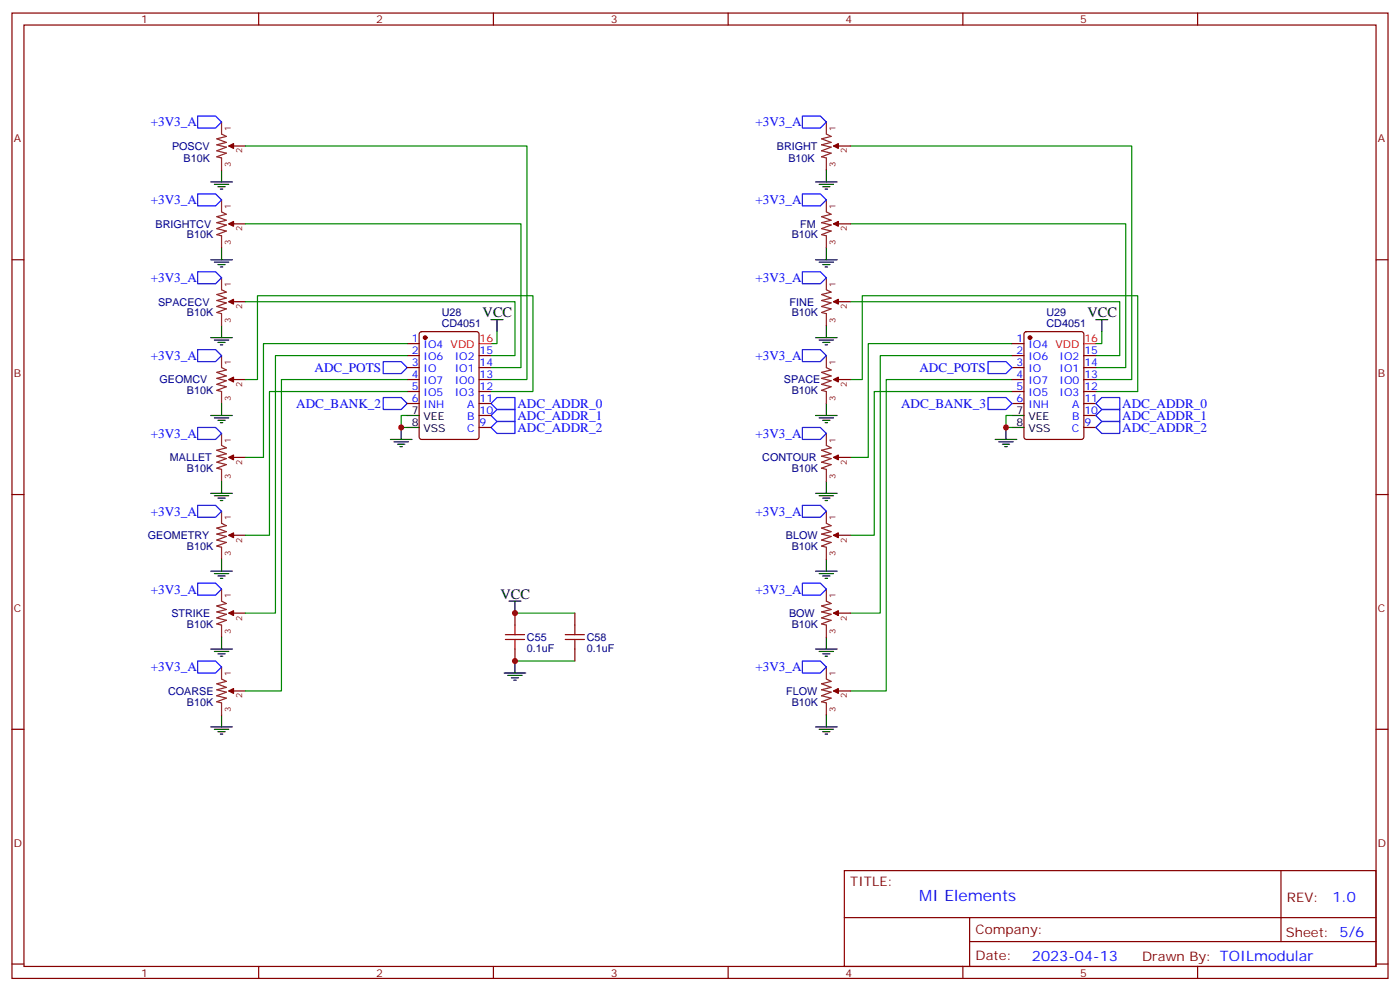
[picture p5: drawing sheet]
<svg xmlns="http://www.w3.org/2000/svg" width="412mm" height="292mm" viewBox="0 0 412 292" stroke-linecap="round" stroke-linejoin="round" font-family="sans-serif">
<g fill="none" stroke="#870000" stroke-width=".35">
<path d="M3.5 3.8h405.4v284.4h-405.4zM7.1 7.4h398.2v277.3h-398.2zM76.2 3.8v3.6M145.3 3.8v3.6M214.5 3.8v3.6M283.6 3.8v3.6M352.8 3.8v3.6M68.8 43h3.5M246.9 43h3.6M3.5 76.5h3.6M68.8 65.9h3.5M246.9 65.9h3.6"/>
<path d="M405.3 76.5h3.6M68.8 88.9h3.5M123.7 97.9l.5-.2h16.2l.7 .4v30.6l-.5 .7h-16.4l-.7-.4v-30.6zM246.9 88.9h3.6M301.9 97.9l.4-.2h16.3l.6 .4 .1 30.6-.5 .7h-16.5l-.6-.4-.1-30.6zM68.8 111.8h3.5M119.9 111.8h3.6M119.9 101.2h3.6M119.9 104.7h3.6M119.9 108.3h3.6M119.9 115.3h3.6M119.9 118.9h3.6"/>
<path d="M141.1 111.8h3.5M141.1 104.7h3.5M141.1 108.3h3.5M141.1 115.3h3.5M141.1 118.9h3.5M246.9 111.8h3.6M298.1 111.8h3.5M298.1 101.2h3.5M298.1 104.7h3.5M298.1 108.3h3.5M298.1 115.3h3.5M298.1 118.9h3.5"/>
<path d="M319.3 111.8h3.5M319.3 104.7h3.5M319.3 108.3h3.5M319.3 115.3h3.5M319.3 118.9h3.5M68.8 134.7h3.5M141.1 125.9h3.5M141.1 122.4h3.5M246.9 134.7h3.6M319.3 125.9h3.5M319.3 122.4h3.5M3.5 145.7h3.6"/>
<path d="M68.8 157.7h3.5M246.9 157.7h3.6M405.3 145.7h3.6M68.8 180.6h3.5M151.7 180.6v3.5M151.7 191.2v3.5M169.3 180.6v3.5M169.3 191.2v3.5M246.9 180.6h3.6M3.5 214.8h3.6M68.8 203.5h3.5M246.9 203.5h3.6"/>
<path d="M405.3 214.8h3.6M248.7 256.4h156.6v28.3h-156.6zM377.3 256.5v20.8M248.7 270.3h156.5M285.6 277.3h119.6M285.6 270.3v14.1M3.5 284h3.6M76.2 284.7v3.5M145.3 284.7v3.5M214.5 284.7v3.5M283.6 284.7v3.5M352.8 284.7v3.5"/>
<path d="M405.3 284h3.6"/>
</g>
<g fill="none" stroke="#00f" stroke-width=".35">
<path d="M58.2 34.2h5.3l1.8 1.7-1.8 1.8h-5.3zM236.4 34.2h5.3l1.7 1.7-1.7 1.8h-5.3zM58.2 57.1h5.3l1.8 1.8-1.8 1.7h-5.3zM236.4 57.1h5.3l1.7 1.8-1.7 1.7h-5.3zM58.2 80h5.3l1.8 1.8-1.8 1.8h-5.3zM236.4 80h5.3l1.7 1.8-1.7 1.8h-5.3zM58.2 103h5.3l1.8 1.7-1.8 1.8h-5.3zM112.9 106.5h5.3l1.7 1.8-1.7 1.7h-5.3zM112.9 117.1h5.3l1.7 1.8-1.7 1.7h-5.3zM144.6 118.9l1.8-1.8h5.3v3.5h-5.3zM236.4 103h5.3l1.7 1.7-1.7 1.8h-5.3zM291 117.1h5.3l1.8 1.8-1.8 1.7h-5.3z"/>
<path d="M291 106.5h5.3l1.8 1.8-1.8 1.7h-5.3zM322.8 118.9l1.8-1.8h5.2v3.5h-5.2zM58.2 125.9h5.3l1.8 1.8-1.8 1.7h-5.3zM144.6 125.9l1.8-1.8h5.3v3.6h-5.3zM146.4 120.6h5.3v3.5h-5.3l-1.8-1.7zM236.4 125.9h5.3l1.7 1.8-1.7 1.7h-5.3zM322.8 122.4l1.8-1.8h5.2v3.5h-5.2zM322.8 125.9l1.8-1.8h5.2v3.6h-5.2zM58.2 148.8h5.3l1.8 1.8-1.8 1.8h-5.3zM236.4 148.8h5.3l1.7 1.8-1.7 1.8h-5.3zM58.2 171.8h5.3l1.8 1.7-1.8 1.8h-5.3zM236.4 171.8h5.3l1.7 1.7-1.7 1.8h-5.3z"/>
<path d="M58.2 194.7h5.3l1.8 1.8-1.8 1.7h-5.3zM236.4 194.7h5.3l1.7 1.8-1.7 1.7h-5.3z"/>
</g>
<g fill="none" stroke="#008700" stroke-width=".35">
<path d="M72.3 43h82.9v68.8h-10.6M250.5 43h82.9v68.8h-10.6M72.3 65.9h81.2v42.4h-8.9M250.5 65.9h81.1v42.4h-8.8M72.3 88.9h79.4v15.8h-7.1M146.4 97.7v3.5h-1.8M250.5 88.9h79.3v15.8h-7M324.6 97.7v3.5h-1.8M72.3 111.8h3.5v-24.7h81.2v28.2h-12.4M119.9 101.2h-42.3v33.5h-5.3M119.9 115.3h-40.5v42.4h-7.1M119.9 104.7h-38.8v75.9h-8.8"/>
<path d="M119.9 111.8h-37v91.7h-10.6M250.5 111.8h3.5v-24.7h81.1v28.2h-12.3M298.1 111.8h-37v91.7h-10.6M298.1 104.7h-38.8v75.9h-8.8M298.1 115.3h-40.6v42.4h-7M298.1 101.2h-42.3v33.5h-5.3M119.9 122.4h-1.7v3.5h1.7M298.1 122.4h-1.8v3.5h1.8M151.7 194.7h17.6M151.7 180.6h17.6"/>
</g>
<g fill="none" stroke="#000" stroke-width=".35">
<path d="M62.1 53.6h6.3M63.1 54.3h4.3M64.2 55h2.1M64.9 55.7h.7M65.3 50.1v3.5M240.2 53.6h6.4M241.3 54.3h4.2M242.4 55h2.1M243.1 55.7h.7M243.4 50.1v3.5M62.1 76.5h6.3M63.1 77.2h4.3"/>
<path d="M64.2 77.9h2.1M64.9 78.6h.7M65.3 73v3.5M240.2 76.5h6.4M241.3 77.2h4.2M242.4 77.9h2.1M243.1 78.6h.7M243.4 73v3.5M62.1 99.4h6.3M65.3 95.9v3.5M144.6 94.2h3.6M146.4 94.2v3.5"/>
<path d="M240.2 99.4h6.4M243.4 95.9v3.5M322.8 94.2h3.5M324.6 94.2v3.5M63.1 100.2h4.3M64.2 100.9h2.1M64.9 101.6h.7M65.3 118.9v3.5M241.3 100.2h4.2M242.4 100.9h2.1M243.1 101.6h.7M243.4 118.9v3.5"/>
<path d="M62.1 122.4h6.3M63.1 123.1h4.3M64.2 123.8h2.1M64.9 124.5h.7M115 129.4h6.4M116.1 130.1h4.2M117.1 130.8h2.1M117.8 131.6h.7M118.2 125.9v3.5M119.9 122.4h3.6M119.9 125.9h3.6M240.2 122.4h6.4"/>
<path d="M241.3 123.1h4.2M242.4 123.8h2.1M243.1 124.5h.7M293.2 129.4h6.3M294.2 130.1h4.2M295.3 130.8h2.1M296 131.6h.7M296.3 125.9v3.5M298.1 122.4h3.5M298.1 125.9h3.5M62.1 145.3h6.3M63.1 146h4.3"/>
<path d="M64.2 146.7h2.1M64.9 147.4h.7M65.3 141.8v3.5M240.2 145.3h6.4M241.3 146h4.2M242.4 146.7h2.1M243.1 147.4h.7M243.4 141.8v3.5M62.1 168.2h6.3M63.1 168.9h4.3M64.2 169.7h2.1M64.9 170.4h.7"/>
<path d="M65.3 164.7v3.5M149.9 177.1h3.6M151.7 177.1v3.5M240.2 168.2h6.4M241.3 168.9h4.2M242.4 169.7h2.1M243.1 170.4h.7M243.4 164.7v3.5M62.1 191.2h6.3M63.1 191.9h4.3M64.2 192.6h2.1M64.9 193.3h.7"/>
<path d="M65.3 187.6v3.6M148.5 198.2h6.4M149.6 198.9h4.2M150.6 199.6h2.2M151.7 194.7v3.5M240.2 191.2h6.4M241.3 191.9h4.2M242.4 192.6h2.1M243.1 193.3h.7M243.4 187.6v3.6M62.1 214.1h6.3M63.1 214.8h4.3"/>
<path d="M64.2 215.5h2.1M64.9 216.2h.7M65.3 210.6v3.5M151.3 200.3h.7M240.2 214.1h6.4M241.3 214.8h4.2M242.4 215.5h2.1M243.1 216.2h.7M243.4 210.6v3.5"/>
</g>
<g fill="none" stroke="#8c2424" stroke-width=".35">
<path d="M65.3 35.9v3.6l1.4 .7-2.8 .7 2.8 1-2.8 .8 2.8 .7-2.8 1 2.8 .7-2.8 1.1 1.4 .3v3.6M243.4 35.9v3.6l1.4 .7-2.8 .7 2.8 1-2.8 .8 2.8 .7-2.8 1 2.8 .7-2.8 1.1 1.4 .3v3.6M65.3 58.9v3.5l1.4 .7-2.8 .7 2.8 1.1-2.8 .7 2.8 .7-2.8 1 2.8 .8-2.8 1 1.4 .4v3.5M67.4 43h1.4M243.4 58.9v3.5l1.4 .7-2.8 .7 2.8 1.1-2.8 .7 2.8 .7-2.8 1 2.8 .8-2.8 1 1.4 .4v3.5M245.5 43h1.4M67.4 65.9h1.4M245.5 65.9h1.4M65.3 81.8v3.5l1.4 .7-2.8 .7 2.8 1.1-2.8 .7 2.8 .7-2.8 1.1 2.8 .7-2.8 1 1.4 .4v3.5M67.4 88.9h1.4M243.4 81.8v3.5l1.4 .7-2.8 .7 2.8 1.1-2.8 .7 2.8 .7-2.8 1.1 2.8 .7-2.8 1 1.4 .4v3.5M245.5 88.9h1.4"/>
<path d="M65.3 104.7v3.6l1.4 .7-2.8 .7 2.8 1-2.8 .7 2.8 .7-2.8 1.1 2.8 .7-2.8 1.1 1.4 .3v3.6M67.4 111.8h1.4M243.4 104.7v3.6l1.4 .7-2.8 .7 2.8 1-2.8 .7 2.8 .7-2.8 1.1 2.8 .7-2.8 1.1 1.4 .3v3.6M245.5 111.8h1.4M65.3 127.7v3.5l1.4 .7-2.8 .7 2.8 1.1-2.8 .7 2.8 .7-2.8 1 2.8 .7-2.8 1.1 1.4 .4v3.5M67.4 134.7h1.4M243.4 127.7v3.5l1.4 .7-2.8 .7 2.8 1.1-2.8 .7 2.8 .7-2.8 1 2.8 .7-2.8 1.1 1.4 .4v3.5M245.5 134.7h1.4M65.3 150.6v3.5l1.4 .7-2.8 .7 2.8 1.1-2.8 .7 2.8 .7-2.8 1.1 2.8 .7-2.8 1 1.4 .4v3.5M67.4 157.7h1.4M243.4 150.6v3.5l1.4 .7-2.8 .7 2.8 1.1-2.8 .7 2.8 .7-2.8 1.1 2.8 .7-2.8 1 1.4 .4v3.5M245.5 157.7h1.4"/>
<path d="M65.3 173.5v3.6l1.4 .7-2.8 .7 2.8 1-2.8 .7 2.8 .7-2.8 1.1 2.8 .7-2.8 1.1 1.4 .3v3.5M243.4 173.5v3.6l1.4 .7-2.8 .7 2.8 1-2.8 .7 2.8 .7-2.8 1.1 2.8 .7-2.8 1.1 1.4 .3v3.5M65.3 196.5v3.5l1.4 .7-2.8 .7 2.8 1.1-2.8 .7 2.8 .7-2.8 1 2.8 .7-2.8 1.1 1.4 .3v3.6M67.4 180.6h1.4M243.4 196.5v3.5l1.4 .7-2.8 .7 2.8 1.1-2.8 .7 2.8 .7-2.8 1 2.8 .7-2.8 1.1 1.4 .3v3.6M245.5 180.6h1.4M67.4 203.5h1.4M245.5 203.5h1.4"/>
</g>
<g fill="#870000" stroke="#870000" stroke-width=".35">
<path d="M67.4 180.6l1.4-.7v1.4z"/>
<path d="M67.4 157.7l1.4-.7v1.4z"/>
<path d="M67.4 134.7l1.4-.7v1.4z"/>
<path d="M67.4 111.8l1.4-.7v1.4z"/>
<path d="M67.4 88.9l1.4-.7v1.4z"/>
<path d="M67.4 65.9l1.4-.7v1.4z"/>
<path d="M67.4 43l1.4-.7v1.4z"/>
<path d="M67.4 203.5l1.4-.7v1.4z"/>
<path d="M245.5 203.5l1.4-.7v1.4z"/>
<path d="M245.5 43l1.4-.7v1.4z"/>
<path d="M245.5 65.9l1.4-.7v1.4z"/>
<path d="M245.5 88.9l1.4-.7v1.4z"/>
<path d="M245.5 111.8l1.4-.7v1.4z"/>
<path d="M245.5 134.7l1.4-.7v1.4z"/>
<path d="M245.5 157.7l1.4-.7v1.4z"/>
<path d="M245.5 180.6l1.4-.7v1.4z"/>
<circle cx="125.2" cy="99.4" r=".53"/>
<circle cx="303.4" cy="99.4" r=".53"/>
</g>
<path d="M141.1 101.2h3.5M319.3 101.2h3.5" fill="none" stroke="#f00" stroke-width=".35"/>
<path d="M148.9 188.3h5.6M148.9 186.9h5.6M151.7 184.1v2.8M151.7 188.3v2.9M166.5 188.3h5.7M166.5 186.9h5.7M169.3 184.1v2.8M169.3 188.3v2.9" fill="none" stroke="#a10000" stroke-width=".35"/>
<g fill="#c00">
<circle cx="151.7" cy="194.7" r=".88"/>
<circle cx="151.7" cy="180.6" r=".88"/>
<circle cx="118.2" cy="125.9" r=".88"/>
<circle cx="296.3" cy="125.9" r=".88"/>
</g>
<text font-size="4.6" fill="#00f" x="270.8" y="265.5">MI Elements</text>
<g font-size="4.2">
<text x="142.2" y="93.5">VCC</text>
<text x="320.3" y="93.5">VCC</text>
<text x="147.5" y="176.4">VCC</text>
</g>
<g font-size="4.2" fill="#00f">
<text x="392.5" y="265.7">1.0</text>
<text x="304" y="283.1">2023-04-13</text>
</g>
<g font-size="3.9" fill="#00f">
<text x="44.4" y="37.2">+3V3_A</text>
<text x="222.5" y="37.2">+3V3_A</text>
<text x="44.4" y="60.2">+3V3_A</text>
<text x="222.5" y="60.2">+3V3_A</text>
<text x="44.4" y="83.1">+3V3_A</text>
<text x="222.5" y="83.1">+3V3_A</text>
<text x="44.4" y="106">+3V3_A</text>
<text x="222.5" y="106">+3V3_A</text>
<text x="92.7" y="109.5">ADC_POTS</text>
<text x="270.8" y="109.5">ADC_POTS</text>
<text x="87.3" y="120.1">ADC_BANK_2</text>
<text x="152.4" y="123.7">ADC_ADDR_1</text>
<text x="152.4" y="120.1">ADC_ADDR_0</text>
<text x="265.4" y="120.1">ADC_BANK_3</text>
<text x="330.6" y="120.1">ADC_ADDR_0</text>
<text x="330.6" y="123.7">ADC_ADDR_1</text>
<text x="44.4" y="129">+3V3_A</text>
<text x="152.4" y="127.2">ADC_ADDR_2</text>
<text x="222.5" y="129">+3V3_A</text>
<text x="330.6" y="127.2">ADC_ADDR_2</text>
<text x="44.4" y="151.9">+3V3_A</text>
<text x="222.5" y="151.9">+3V3_A</text>
<text x="44.4" y="174.8">+3V3_A</text>
<text x="222.5" y="174.8">+3V3_A</text>
<text x="44.4" y="197.7">+3V3_A</text>
<text x="222.5" y="197.7">+3V3_A</text>
</g>
<g font-size="3.9" fill="#800">
<text x="250.5" y="261">TITLE:</text>
<text x="379.1" y="265.7">REV:</text>
<text x="287.4" y="275.2">Company:</text>
<text x="378.7" y="275.8">Sheet: 5/6</text>
<text x="287.4" y="282.9">Date:</text>
<text x="336.4" y="283">Drawn By: TOILmodular</text>
</g>
<g font-size="3.2" fill="#800">
<text x="41.6" y="6.8">1</text>
<text x="110.8" y="6.8">2</text>
<text x="179.9" y="6.8">3</text>
<text x="249.1" y="6.8">4</text>
<text x="318.2" y="6.8">5</text>
<text x="4.1" y="41.9">A</text>
<text x="405.9" y="41.9">A</text>
<text x="4.1" y="111.1">B</text>
<text x="405.9" y="111.1">B</text>
<text x="4.1" y="180.2">C</text>
<text x="405.9" y="180.2">C</text>
<text x="4.1" y="249.4">D</text>
<text x="405.9" y="249.4">D</text>
<text x="41.6" y="287.7">1</text>
<text x="110.8" y="287.7">2</text>
<text x="179.9" y="287.7">3</text>
<text x="249.1" y="287.7">4</text>
<text x="318.2" y="287.7">5</text>
</g>
<g font-size="3.2" fill="#000080">
<text x="50.7" y="44.1">POSCV</text>
<text x="54.1" y="47.7">B10K</text>
<text x="228.8" y="44.1">BRIGHT</text>
<text x="232.3" y="47.7">B10K</text>
<text x="45.8" y="67.1">BRIGHTCV</text>
<text x="55.1" y="70.2">B10K</text>
<text x="233.2" y="70.2">B10K</text>
<text x="235.7" y="67.1">FM</text>
<text x="46.6" y="90">SPACECV</text>
<text x="232.6" y="90">FINE</text>
<text x="55.1" y="93.2">B10K</text>
<text x="130.1" y="93">U28</text>
<text x="233.2" y="93.2">B10K</text>
<text x="308.3" y="93">U29</text>
<text x="130.1" y="96.3">CD4051</text>
<text x="308.3" y="96.3">CD4051</text>
<text x="47" y="112.9">GEOMCV</text>
<text x="230.9" y="112.9">SPACE</text>
<text x="55.1" y="116.1">B10K</text>
<text x="233.2" y="116.1">B10K</text>
<text x="50" y="135.9">MALLET</text>
<text x="224.5" y="135.9">CONTOUR</text>
<text x="55.1" y="139">B10K</text>
<text x="233.2" y="139">B10K</text>
<text x="43.5" y="158.8">GEOMETRY</text>
<text x="55.1" y="162">B10K</text>
<text x="231.5" y="158.8">BLOW</text>
<text x="233.2" y="162">B10K</text>
<text x="50.5" y="181.7">STRIKE</text>
<text x="55.1" y="184.9">B10K</text>
<text x="232.4" y="181.7">BOW</text>
<text x="233.2" y="184.9">B10K</text>
<text x="155.2" y="192">0.1uF</text>
<text x="155.2" y="188.8">C55</text>
<text x="172.9" y="192">0.1uF</text>
<text x="172.9" y="188.8">C58</text>
<text x="49.5" y="204.7">COARSE</text>
<text x="55.1" y="207.8">B10K</text>
<text x="231.6" y="204.7">FLOW</text>
<text x="233.2" y="207.8">B10K</text>
</g>
<g font-size="3.2" fill="#00f">
<text x="121.3" y="100.9">1</text>
<text x="299.4" y="100.9">1</text>
<text x="121.3" y="104.4">2</text>
<text x="121.3" y="107.9">3</text>
<text x="124.8" y="102.6">IO4 VDD</text>
<text x="124.8" y="106.2">IO6</text>
<text x="134" y="106.2">IO2</text>
<text x="141.3" y="107.9">14</text>
<text x="141.3" y="104.4">15</text>
<text x="299.4" y="104.4">2</text>
<text x="299.4" y="107.9">3</text>
<text x="302.9" y="102.6">IO4 VDD</text>
<text x="302.9" y="106.2">IO6</text>
<text x="312.1" y="106.2">IO2</text>
<text x="319.4" y="107.9">14</text>
<text x="319.4" y="104.4">15</text>
<text x="121.3" y="111.4">4</text>
<text x="124.8" y="109.7">IO</text>
<text x="124.8" y="113.2">IO7</text>
<text x="134" y="113.2">IO0</text>
<text x="134" y="109.7">IO1</text>
<text x="141.3" y="111.4">13</text>
<text x="299.4" y="111.4">4</text>
<text x="302.9" y="109.7">IO</text>
<text x="302.9" y="113.2">IO7</text>
<text x="312.1" y="113.2">IO0</text>
<text x="312.1" y="109.7">IO1</text>
<text x="319.4" y="111.4">13</text>
<text x="121.3" y="115">5</text>
<text x="121.3" y="118.5">6</text>
<text x="124.8" y="116.7">IO5</text>
<text x="134" y="116.7">IO3</text>
<text x="141.3" y="118.5">11</text>
<text x="141.3" y="115">12</text>
<text x="299.4" y="115">5</text>
<text x="299.4" y="118.5">6</text>
<text x="302.9" y="116.7">IO5</text>
<text x="312.1" y="116.7">IO3</text>
<text x="319.4" y="118.5">11</text>
<text x="319.4" y="115">12</text>
<text x="124.8" y="120.3">INH</text>
<text x="137.6" y="123.8">B</text>
<text x="137.6" y="120.3">A</text>
<text x="141.3" y="125.6">9</text>
<text x="141.3" y="122">10</text>
<text x="302.9" y="120.3">INH</text>
<text x="315.8" y="123.8">B</text>
<text x="315.8" y="120.3">A</text>
<text x="319.4" y="125.6">9</text>
<text x="319.4" y="122">10</text>
<text x="137.6" y="127.3">C</text>
<text x="315.7" y="127.3">C</text>
</g>
<g font-size="3.2" fill="#f00">
<text x="141.3" y="100.9">16</text>
<text x="319.4" y="100.9">16</text>
</g>
<g font-size="3.2">
<text x="121.3" y="122">7</text>
<text x="121.3" y="125.6">8</text>
<text x="124.8" y="123.8">VEE</text>
<text x="299.4" y="122">7</text>
<text x="299.4" y="125.6">8</text>
<text x="302.9" y="123.8">VEE</text>
<text x="124.8" y="127.3">VSS</text>
<text x="302.9" y="127.3">VSS</text>
</g>
<g font-size="2.5" fill="#800">
<text x="68" y="38.7" transform="rotate(-90 68 38.7)">1</text>
<text x="246.1" y="38.7" transform="rotate(-90 246.1 38.7)">1</text>
<text x="71.3" y="45.2" transform="rotate(-90 71.3 45.2)">2</text>
<text x="249.5" y="45.2" transform="rotate(-90 249.5 45.2)">2</text>
<text x="68" y="49.2" transform="rotate(-90 68 49.2)">3</text>
<text x="246.1" y="49.2" transform="rotate(-90 246.1 49.2)">3</text>
<text x="68" y="61.6" transform="rotate(-90 68 61.6)">1</text>
<text x="246.1" y="61.6" transform="rotate(-90 246.1 61.6)">1</text>
<text x="71.3" y="68.1" transform="rotate(-90 71.3 68.1)">2</text>
<text x="249.5" y="68.1" transform="rotate(-90 249.5 68.1)">2</text>
<text x="68" y="72.2" transform="rotate(-90 68 72.2)">3</text>
<text x="246.1" y="72.2" transform="rotate(-90 246.1 72.2)">3</text>
<text x="68" y="84.5" transform="rotate(-90 68 84.5)">1</text>
<text x="246.1" y="84.5" transform="rotate(-90 246.1 84.5)">1</text>
<text x="68" y="95.1" transform="rotate(-90 68 95.1)">3</text>
<text x="71.3" y="91" transform="rotate(-90 71.3 91)">2</text>
<text x="246.1" y="95.1" transform="rotate(-90 246.1 95.1)">3</text>
<text x="249.5" y="91" transform="rotate(-90 249.5 91)">2</text>
<text x="68" y="107.4" transform="rotate(-90 68 107.4)">1</text>
<text x="246.1" y="107.4" transform="rotate(-90 246.1 107.4)">1</text>
<text x="71.3" y="114" transform="rotate(-90 71.3 114)">2</text>
<text x="249.5" y="114" transform="rotate(-90 249.5 114)">2</text>
<text x="68" y="118" transform="rotate(-90 68 118)">3</text>
<text x="246.1" y="118" transform="rotate(-90 246.1 118)">3</text>
<text x="68" y="130.4" transform="rotate(-90 68 130.4)">1</text>
<text x="246.1" y="130.4" transform="rotate(-90 246.1 130.4)">1</text>
<text x="71.3" y="136.9" transform="rotate(-90 71.3 136.9)">2</text>
<text x="249.5" y="136.9" transform="rotate(-90 249.5 136.9)">2</text>
<text x="68" y="141" transform="rotate(-90 68 141)">3</text>
<text x="246.1" y="141" transform="rotate(-90 246.1 141)">3</text>
<text x="68" y="153.3" transform="rotate(-90 68 153.3)">1</text>
<text x="246.1" y="153.3" transform="rotate(-90 246.1 153.3)">1</text>
<text x="71.3" y="159.8" transform="rotate(-90 71.3 159.8)">2</text>
<text x="249.5" y="159.8" transform="rotate(-90 249.5 159.8)">2</text>
<text x="68" y="163.9" transform="rotate(-90 68 163.9)">3</text>
<text x="246.1" y="163.9" transform="rotate(-90 246.1 163.9)">3</text>
<text x="68" y="176.2" transform="rotate(-90 68 176.2)">1</text>
<text x="246.1" y="176.2" transform="rotate(-90 246.1 176.2)">1</text>
<text x="71.3" y="182.8" transform="rotate(-90 71.3 182.8)">2</text>
<text x="249.5" y="182.8" transform="rotate(-90 249.5 182.8)">2</text>
<text x="68" y="186.8" transform="rotate(-90 68 186.8)">3</text>
<text x="246.1" y="186.8" transform="rotate(-90 246.1 186.8)">3</text>
<text x="68" y="199.2" transform="rotate(-90 68 199.2)">1</text>
<text x="246.1" y="199.2" transform="rotate(-90 246.1 199.2)">1</text>
<text x="68" y="209.8" transform="rotate(-90 68 209.8)">3</text>
<text x="71.3" y="205.7" transform="rotate(-90 71.3 205.7)">2</text>
<text x="246.1" y="209.8" transform="rotate(-90 246.1 209.8)">3</text>
<text x="249.5" y="205.7" transform="rotate(-90 249.5 205.7)">2</text>
</g>
</svg>
